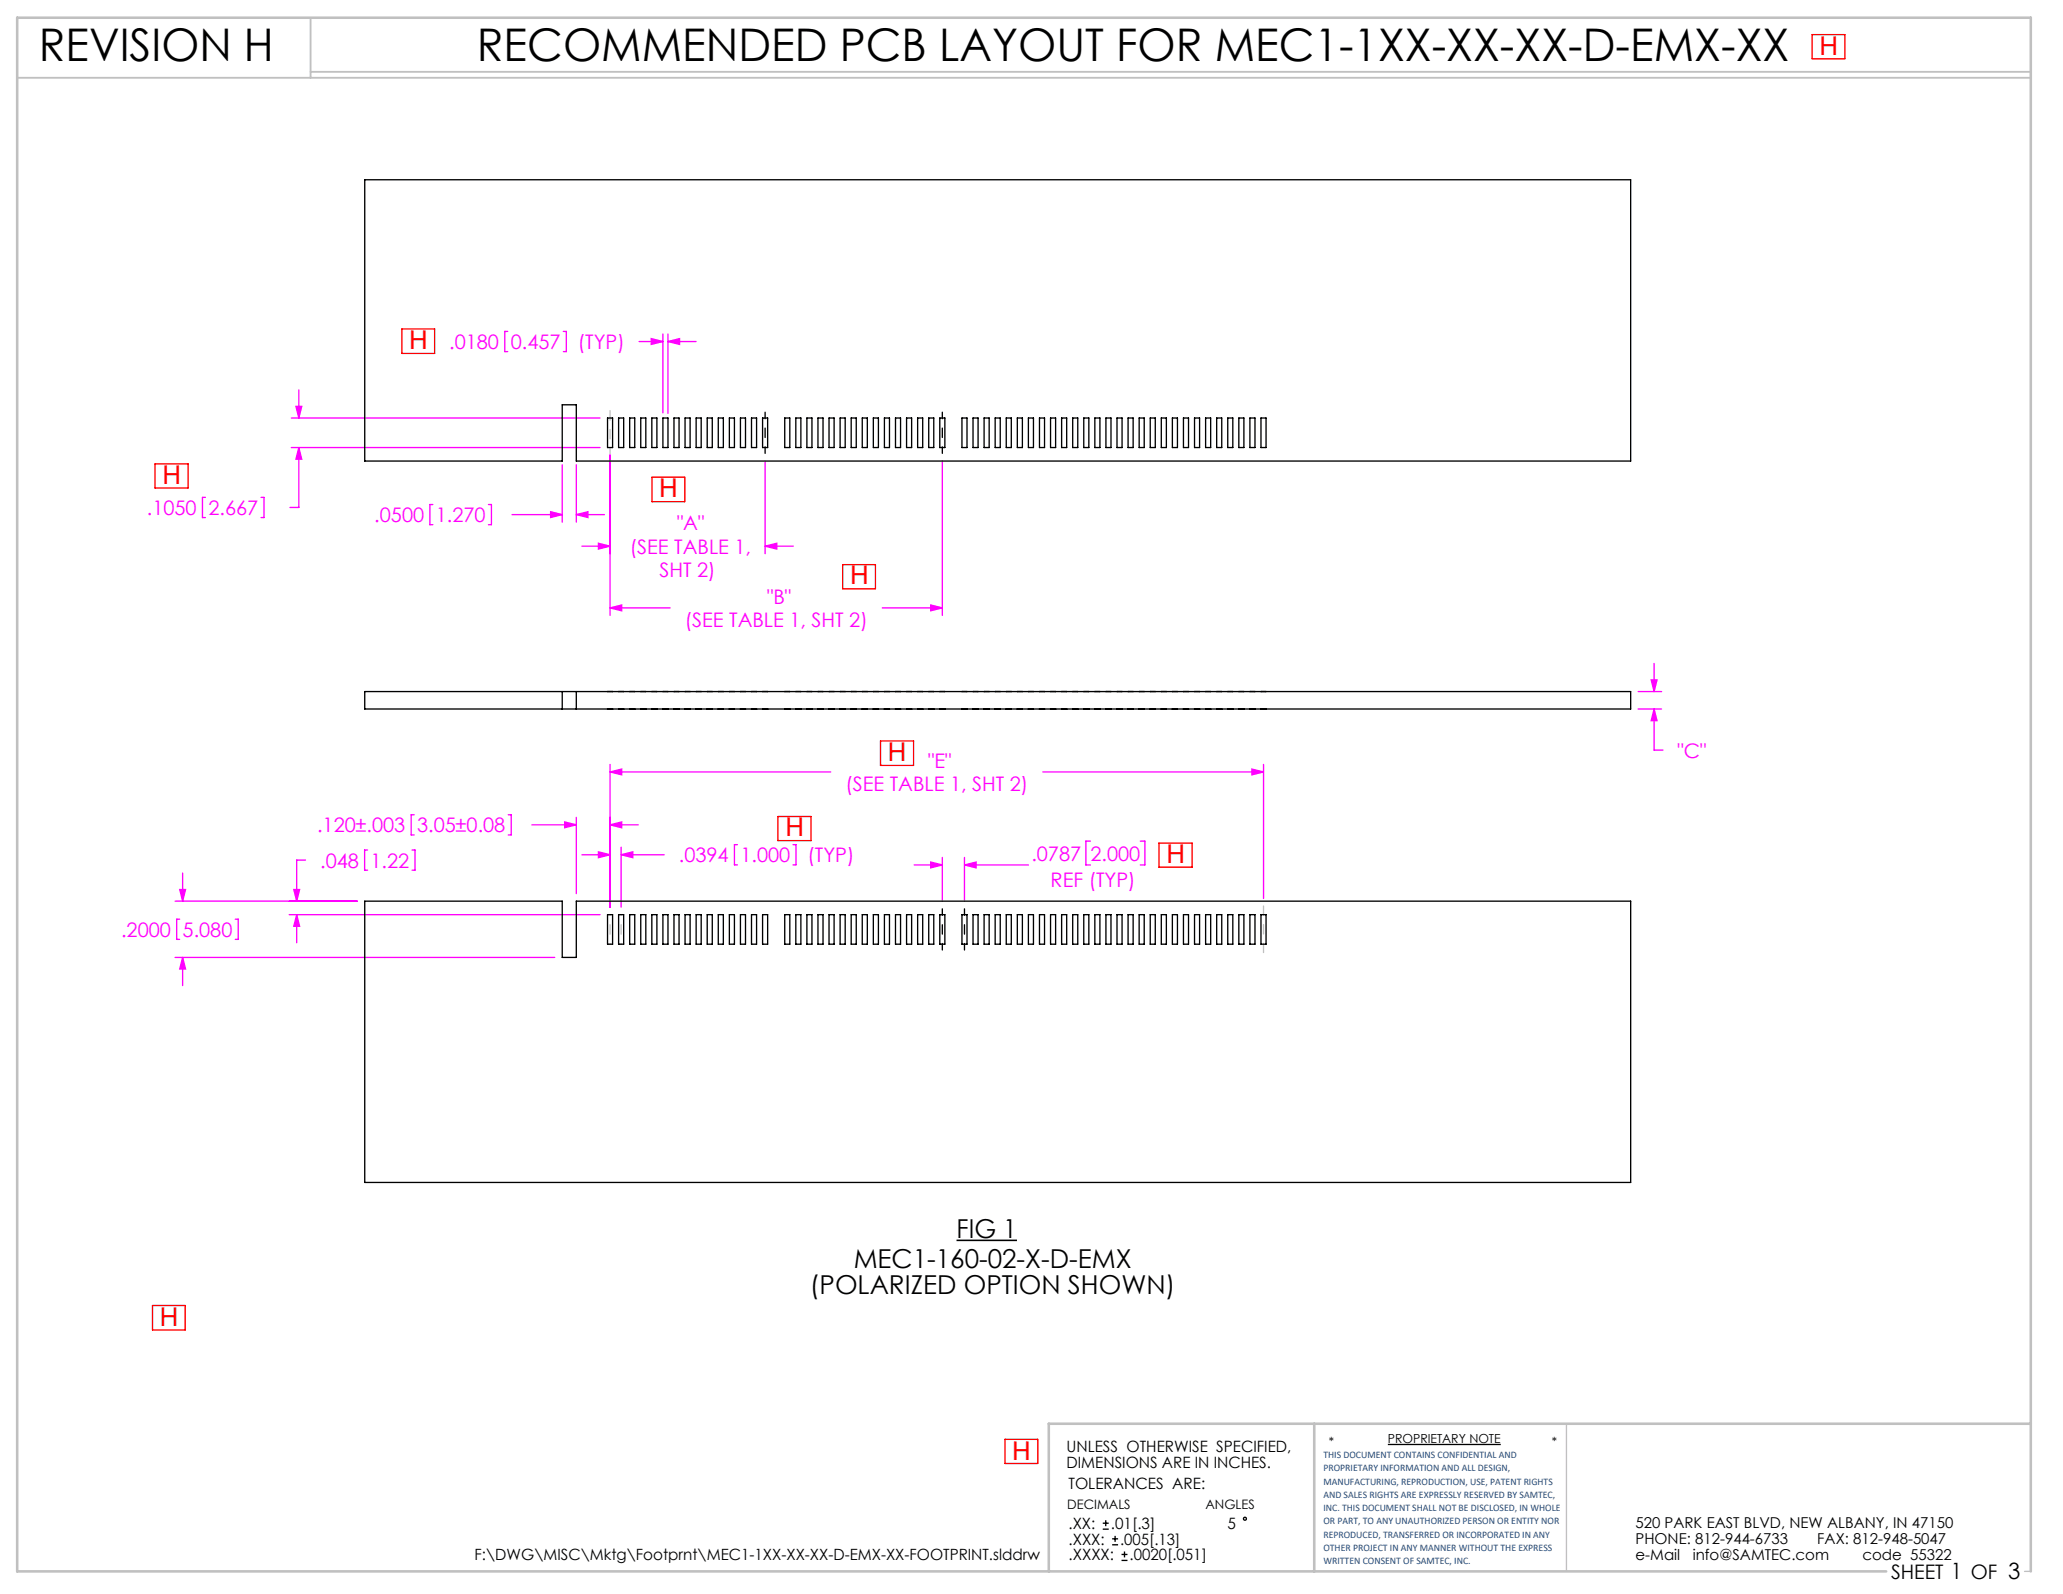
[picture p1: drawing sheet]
<svg xmlns="http://www.w3.org/2000/svg" width="279mm" height="216mm" viewBox="0 0 279 216" stroke-linecap="round" stroke-linejoin="round" font-family="sans-serif">
<path d="M188 195.6h15.3" fill="none" stroke="#000" stroke-width=".18"/>
<path d="M212.2 192.8v20M274.2 212.8h.8" fill="none" stroke="#c0c0c0" stroke-width=".18"/>
<path d="M2.3 10.5h272.7M42.1 2.4v8.1M42.1 9.7h232.9" fill="none" stroke="#c0c0c0" stroke-width=".25"/>
<path d="M178 192.8v20M275 192.8h-133v20M255.5 212.8h-253.2v-210.4h272.7v210.4" fill="none" stroke="#c0c0c0" stroke-width=".35"/>
<path d="M129.5 168h8.2" fill="none" stroke="#000" stroke-width=".21"/>
<g fill="none" stroke="#f0f" stroke-width=".18">
<path d="M39.5 56.6h41.8M40.1 55h.8l-.4 1.6zM40.5 52.8v3.8M68.8 44.9h-.4v2.7h.4M76.3 44.9h.4v2.7h-.4M86.6 46.3h3.2M88.2 45.9l1.6 .4-1.6 .4zM89.8 45.2v10.7M90.5 46.3l1.5-.4v.8zM90.5 45.2v10.8M90.5 46.3h3.8M27.8 67.4h-.4v2.7h.4"/>
<path d="M35.4 67.4h.4v2.7h-.4M39.5 60.6h41.8M40.5 60.6l.4 1.6h-.8zM40.5 60.6v8.1h-1.2M58.6 68.3h-.4v2.8h.4M66.2 68.3h.4v2.8h-.4M69.3 69.7h6.8M74.6 69.3l1.5 .4-1.5 .4zM76.1 63v7.7M78.1 69.7l1.5-.4v.8zM78.1 62.9v7.8M78.1 69.7h3.8"/>
<path d="M78.8 74h3.8M81 73.6l1.6 .4-1.6 .4zM82.6 61.6v21.8M103.6 74l1.6-.4v.8zM103.6 62.4v12.6M103.6 74h3.8M127.6 62.4v21M82.6 82.3l1.6-.4v.8zM82.6 82.3h8.2M119.5 82.3h8.1M126 81.9l1.6 .4-1.6 .4zM221.9 96h3.1"/>
<path d="M221.9 93.7h3.1M223.6 92.1h.8l-.4 1.6zM224 96l.4 1.6h-.8zM224 96v5.6h1.2M224 89.9v3.8M24.7 118.2v3.9M41.4 116.5h-1.2v5.6M49.8 115.1h-.4v2.8h.4M55.8 115.1h.4v2.8h-.4M56.1 110.4h-.4v2.7h.4M68.8 110.4h.4v2.7h-.4M72 111.7h6.1"/>
<path d="M76.5 111.3l1.6 .4-1.6 .4zM78.1 110.7v10.3M78.8 115.8h3.8M81 115.4l1.6 .4-1.6 .4zM82.6 104.6l1.6-.4v.8zM82.6 111.7l1.6-.4v.8zM82.6 103.5v19.4M82.6 104.6h29.9M82.6 111.7h3.8M84.1 115.8l1.6-.4v.8zM84.1 114.8v8.1M84.1 115.8h5.8"/>
<path d="M99.9 114.4h-.4v2.7h.4M107.4 114.4h.4v2.7h-.4M123.8 117.2h3.8M126 116.8l1.6 .4-1.6 .3zM127.6 116.1v6M130.6 117.2l1.6-.4v.7zM130.6 117.2h8.7M130.6 116.1v6M141.2 104.6h29.9M147.7 113.9h-.6v3.3h.6M154.4 113.9h.7v3.3h-.7M169.5 104.2l1.6 .4-1.6 .4z"/>
<path d="M171.1 103.5v18.2M23.7 122.1h24.7M23.7 129.7h51.4M24.3 124.5h-.4v2.7h.4M24.3 120.5h.8l-.4 1.6zM24.7 129.7l.4 1.6h-.8zM24.7 129.7v3.8M31.9 124.5h.4v2.7h-.4M39.2 123.9h42.1M39.8 120.5h.8l-.4 1.6zM40.2 123.9l.4 1.6h-.8zM40.2 123.9v3.8"/>
</g>
<path d="M103.6 61.4v-5.6M127.6 61.4v-5.6M127.6 123.1v5.6M130.6 128.7v-5.6" fill="none" stroke="#000" stroke-width=".18" stroke-dasharray="15.2 1.3 1.3 1.3" stroke-dashoffset="14.4"/>
<path d="M245.4 4.7h4.5v3.3h-4.5zM54.4 44.6h4.5v3.3h-4.5zM21 62.8h4.5v3.3h-4.5zM88.3 64.6h4.4v3.3h-4.4zM114.1 76.5h4.5v3.2h-4.5zM105.4 110.6h4.4v3.3h-4.4zM119.2 100.4h4.5v3.3h-4.5zM157 114.2h4.5v3.3h-4.5zM20.7 176.8h4.4v3.3h-4.4zM136.1 195h4.4v3.2h-4.4z" fill="none" stroke="#f00" stroke-width=".18"/>
<path d="M82.6 55.6v6.4M171.1 122.7v6.3" fill="none" stroke="#c0c0c0" stroke-width=".18" stroke-dasharray="15.2 1.3 1.3 1.3" stroke-dashoffset="14"/>
<path d="M82.6 123.9v4M84.1 123.9v4" fill="none" stroke="#c0c0c0" stroke-width=".18" stroke-dasharray="15.2 1.3 1.3 1.3" stroke-dashoffset="15.1"/>
<g fill="#f0f">
<path d="M81 73.6l1.6 .4-1.6 .4zM103.6 74l1.6-.4v.8zM82.6 82.3l1.6-.4v.8zM126 81.9l1.6 .4-1.6 .4zM81 115.4l1.6 .4-1.6 .4zM84.1 115.8l1.6-.4v.8zM169.5 104.2l1.6 .4-1.6 .4zM82.6 104.6l1.6-.4v.8zM82.6 111.7l1.6-.4v.8zM76.5 111.3l1.6 .4-1.6 .4z"/>
<path d="M224 96l.4 1.6h-.8zM223.6 92.1h.8l-.4 1.6zM40.1 55h.8l-.4 1.6zM40.5 60.6l.4 1.6h-.8zM88.2 45.9l1.6 .4-1.6 .4zM90.5 46.3l1.5-.4v.8zM78.1 69.7l1.5-.4v.8zM74.6 69.3l1.5 .4-1.5 .4zM39.8 120.5h.8l-.4 1.6zM40.2 123.9l.4 1.6h-.8zM24.7 129.7l.4 1.6h-.8zM24.3 120.5h.8l-.4 1.6zM130.6 117.2l1.6-.4v.7zM126 116.8l1.6 .4-1.6 .3z"/>
</g>
<g fill="none" stroke="#000" stroke-width=".18">
<path d="M49.4 24.3h171.4v38.1h-142.7v-7.6h-2v7.6h-26.7zM82.3 56.6h.7v4h-.7zM83.8 56.6h.7v4h-.7zM85.3 56.6h.7v4h-.7zM86.8 56.6h.7v4h-.7zM88.3 56.6h.7v4h-.7zM89.8 56.6h.7v4h-.7zM91.3 56.6h.7v4h-.7zM92.8 56.6h.7v4h-.7zM94.3 56.6h.7v4h-.7zM95.8 56.6h.7v4h-.7zM97.3 56.6h.7v4h-.7z"/>
<path d="M98.8 56.6h.7v4h-.7zM100.3 56.6h.7v4h-.7zM101.8 56.6h.7v4h-.7zM103.3 56.6h.7v4h-.7zM106.3 56.6h.7v4h-.7zM107.8 56.6h.7v4h-.7zM109.3 56.6h.7v4h-.7zM110.8 56.6h.7v4h-.7zM112.3 56.6h.7v4h-.7zM113.8 56.6h.7v4h-.7zM115.3 56.6h.7v4h-.7zM116.8 56.6h.7v4h-.7z"/>
<path d="M118.3 56.6h.7v4h-.7zM119.8 56.6h.7v4h-.7zM121.3 56.6h.7v4h-.7zM122.8 56.6h.7v4h-.7zM124.3 56.6h.7v4h-.7zM125.8 56.6h.7v4h-.7zM127.3 56.6h.7v4h-.7zM130.3 56.6h.7v4h-.7zM131.8 56.6h.7v4h-.7zM133.3 56.6h.7v4h-.7zM134.8 56.6h.7v4h-.7zM136.3 56.6h.7v4h-.7z"/>
<path d="M137.8 56.6h.7v4h-.7zM139.3 56.6h.7v4h-.7zM140.8 56.6h.7v4h-.7zM142.3 56.6h.7v4h-.7zM143.8 56.6h.7v4h-.7zM145.3 56.6h.7v4h-.7zM146.8 56.6h.7v4h-.7zM148.3 56.6h.7v4h-.7zM149.8 56.6h.7v4h-.7zM151.3 56.6h.7v4h-.7zM152.8 56.6h.7v4h-.7zM154.3 56.6h.7v4h-.7z"/>
<path d="M155.8 56.6h.7v4h-.7zM157.3 56.6h.7v4h-.7zM158.8 56.6h.7v4h-.7zM160.3 56.6h.7v4h-.7zM161.8 56.6h.7v4h-.7zM163.3 56.6h.7v4h-.7zM164.8 56.6h.7v4h-.7zM166.3 56.6h.7v4h-.7zM167.8 56.6h.7v4h-.7zM169.3 56.6h.7v4h-.7zM170.8 56.6h.7v4h-.7zM49.4 93.7h171.4v2.3h-171.4z"/>
<path d="M76.1 93.7v2.3M78.1 93.7v2.3M82.3 93.7h.7M82.3 96h.7M83.8 93.7h.7M83.8 96h.7M85.3 93.7h.7M85.3 96h.7M86.8 93.7h.7M86.8 96h.7M88.3 93.7h.7M88.3 96h.7"/>
<path d="M89.8 93.7h.7M89.8 96h.7M91.3 93.7h.7M91.3 96h.7M92.8 93.7h.7M92.8 96h.7M94.3 93.7h.7M94.3 96h.7M95.8 93.7h.7M95.8 96h.7M97.3 93.7h.7M97.3 96h.7"/>
<path d="M98.8 93.7h.7M98.8 96h.7M100.3 93.7h.7M100.3 96h.7M101.8 93.7h.7M101.8 96h.7M103.3 93.7h.7M103.3 96h.7M106.3 93.7h.7M106.3 96h.7M107.8 93.7h.7M107.8 96h.7"/>
<path d="M109.3 93.7h.7M109.3 96h.7M110.8 93.7h.7M110.8 96h.7M112.3 93.7h.7M112.3 96h.7M113.8 93.7h.7M113.8 96h.7M115.3 93.7h.7M115.3 96h.7M116.8 93.7h.7M116.8 96h.7"/>
<path d="M118.3 93.7h.7M118.3 96h.7M119.8 93.7h.7M119.8 96h.7M121.3 93.7h.7M121.3 96h.7M122.8 93.7h.7M122.8 96h.7M124.3 93.7h.7M124.3 96h.7M125.8 93.7h.7M125.8 96h.7"/>
<path d="M127.3 93.7h.7M127.3 96h.7M130.3 93.7h.7M130.3 96h.7M131.8 93.7h.7M131.8 96h.7M133.3 93.7h.7M133.3 96h.7M134.8 93.7h.7M134.8 96h.7M136.3 93.7h.7M136.3 96h.7"/>
<path d="M137.8 93.7h.7M137.8 96h.7M139.3 93.7h.7M139.3 96h.7M140.8 93.7h.7M140.8 96h.7M142.3 93.7h.7M142.3 96h.7M143.8 93.7h.7M143.8 96h.7M145.3 93.7h.7M145.3 96h.7"/>
<path d="M146.8 93.7h.7M146.8 96h.7M148.3 93.7h.7M148.3 96h.7M149.8 93.7h.7M149.8 96h.7M151.3 93.7h.7M151.3 96h.7M152.8 93.7h.7M152.8 96h.7M154.3 93.7h.7M154.3 96h.7"/>
<path d="M155.8 93.7h.7M155.8 96h.7M157.3 93.7h.7M157.3 96h.7M158.8 93.7h.7M158.8 96h.7M160.3 93.7h.7M160.3 96h.7M161.8 93.7h.7M161.8 96h.7M163.3 93.7h.7M163.3 96h.7"/>
<path d="M164.8 93.7h.7M164.8 96h.7M166.3 93.7h.7M166.3 96h.7M167.8 93.7h.7M167.8 96h.7M169.3 93.7h.7M169.3 96h.7M170.8 93.7h.7M170.8 96h.7M49.4 122.1h26.7v7.6h2v-7.6h142.7v38.1h-171.4zM82.3 123.9h.7v4h-.7z"/>
<path d="M83.8 123.9h.7v4h-.7zM85.3 123.9h.7v4h-.7zM86.8 123.9h.7v4h-.7zM88.3 123.9h.7v4h-.7zM89.8 123.9h.7v4h-.7zM91.3 123.9h.7v4h-.7zM92.8 123.9h.7v4h-.7zM94.3 123.9h.7v4h-.7zM95.8 123.9h.7v4h-.7zM97.3 123.9h.7v4h-.7zM98.8 123.9h.7v4h-.7zM100.3 123.9h.7v4h-.7z"/>
<path d="M101.8 123.9h.7v4h-.7zM103.3 123.9h.7v4h-.7zM106.3 123.9h.7v4h-.7zM107.8 123.9h.7v4h-.7zM109.3 123.9h.7v4h-.7zM110.8 123.9h.7v4h-.7zM112.3 123.9h.7v4h-.7zM113.8 123.9h.7v4h-.7zM115.3 123.9h.7v4h-.7zM116.8 123.9h.7v4h-.7zM118.3 123.9h.7v4h-.7zM119.8 123.9h.7v4h-.7z"/>
<path d="M121.3 123.9h.7v4h-.7zM122.8 123.9h.7v4h-.7zM124.3 123.9h.7v4h-.7zM125.8 123.9h.7v4h-.7zM127.3 123.9h.7v4h-.7zM130.3 123.9h.7v4h-.7zM131.8 123.9h.7v4h-.7zM133.3 123.9h.7v4h-.7zM134.8 123.9h.7v4h-.7zM136.3 123.9h.7v4h-.7zM137.8 123.9h.7v4h-.7zM139.3 123.9h.7v4h-.7z"/>
<path d="M140.8 123.9h.7v4h-.7zM142.3 123.9h.7v4h-.7zM143.8 123.9h.7v4h-.7zM145.3 123.9h.7v4h-.7zM146.8 123.9h.7v4h-.7zM148.3 123.9h.7v4h-.7zM149.8 123.9h.7v4h-.7zM151.3 123.9h.7v4h-.7zM152.8 123.9h.7v4h-.7zM154.3 123.9h.7v4h-.7zM155.8 123.9h.7v4h-.7zM157.3 123.9h.7v4h-.7z"/>
<path d="M158.8 123.9h.7v4h-.7zM160.3 123.9h.7v4h-.7zM161.8 123.9h.7v4h-.7zM163.3 123.9h.7v4h-.7zM164.8 123.9h.7v4h-.7zM166.3 123.9h.7v4h-.7zM167.8 123.9h.7v4h-.7zM169.3 123.9h.7v4h-.7zM170.8 123.9h.7v4h-.7zM149.4 207.1h.8M149.4 206.3h.8M149.8 205.9v.8"/>
<path d="M150.6 209.2h.8M150.6 208.4h.8M151 208v.8M151.9 211.4h.8M151.9 210.5h.8M152.3 210.1v.8"/>
<circle cx="168.6" cy="205.7" r=".2"/>
</g>
<g font-size="6.1">
<text x="5.3" y="8.2">REVISION H</text>
<text x="64.6" y="8.3">RECOMMENDED PCB LAYOUT FOR MEC1-1XX-XX-XX-D-EMX-XX</text>
</g>
<g font-size="3.5" fill="#f00">
<text x="246.4" y="7.4">H</text>
<text x="55.4" y="47.3">H</text>
<text x="22" y="65.5">H</text>
<text x="89.3" y="67.4">H</text>
<text x="115.1" y="79.2">H</text>
<text x="120.3" y="103.1">H</text>
<text x="106.4" y="113.3">H</text>
<text x="158" y="116.9">H</text>
<text x="21.6" y="179.6">H</text>
<text x="137.1" y="197.7">H</text>
</g>
<g font-size="3.5">
<text x="129.5" y="167.6">FIG 1</text>
<text x="115.6" y="171.7">MEC1-160-02-X-D-EMX</text>
<text x="109.7" y="175.2">(POLARIZED OPTION SHOWN)</text>
</g>
<g font-size="2.7" fill="#f0f">
<text x="60.8" y="47.3">.0180</text>
<text x="69.2" y="47.3">0.457</text>
<text x="78.3" y="47.3">(TYP)</text>
<text x="19.9" y="69.8">.1050</text>
<text x="28.2" y="69.8">2.667</text>
<text x="50.7" y="70.7">.0500</text>
<text x="59" y="70.7">1.270</text>
<text x="91.7" y="71.8">&quot;A&quot;</text>
<text x="85.3" y="75">(SEE TABLE 1,</text>
<text x="89.3" y="78.2">SHT 2)</text>
<text x="103.9" y="81.8">&quot;B&quot;</text>
<text x="92.7" y="85">(SEE TABLE 1, SHT 2)</text>
<text x="114.5" y="107.2">(SEE TABLE 1, SHT 2)</text>
<text x="125.7" y="104">&quot;E&quot;</text>
<text x="227.2" y="102.6">&quot;C&quot;</text>
<text x="42.9" y="112.7">.120±.003</text>
<text x="56.5" y="112.7">3.05±0.08</text>
<text x="43.4" y="117.5">.048</text>
<text x="50.2" y="117.5">1.22</text>
<text x="91.9" y="116.8">.0394</text>
<text x="100.3" y="116.8">1.000</text>
<text x="109.4" y="116.8">(TYP)</text>
<text x="139.7" y="116.6">.0787</text>
<text x="147.7" y="116.6">2.000</text>
<text x="142.3" y="120.2">REF (TYP)</text>
<text x="16.4" y="126.9">.2000</text>
<text x="24.7" y="126.9">5.080</text>
</g>
<text font-size="2.7" x="256.1" y="213.9">SHEET 1 OF 3</text>
<g font-size="2.1">
<text x="144.4" y="196.7">UNLESS OTHERWISE SPECIFIED,</text>
<text x="144.4" y="198.8">DIMENSIONS ARE IN INCHES.</text>
<text x="144.7" y="201.6">TOLERANCES ARE:</text>
<text x="144.7" y="207.1">.XX:</text>
<text x="144.7" y="209.2">.XXX:</text>
<text x="150.4" y="207.1">.01[.3]</text>
<text x="151.7" y="209.2">.005[.13]</text>
<text x="166.3" y="207.1">5</text>
<text x="64.3" y="211.3">F:\DWG\MISC\Mktg\Footprnt\MEC1-1XX-XX-XX-D-EMX-XX-FOOTPRINT.slddrw</text>
<text x="144.7" y="211.3">.XXXX:</text>
<text x="153" y="211.3">.0020[.051]</text>
</g>
<g font-size="2">
<text x="221.5" y="207">520 PARK EAST BLVD, NEW ALBANY, IN 47150</text>
<text x="221.5" y="209.2">PHONE: 812-944-6733</text>
<text x="246.1" y="209.2">FAX: 812-948-5047</text>
<text x="221.5" y="211.3">e-Mail</text>
<text x="229.3" y="211.3">info@SAMTEC.com</text>
<text x="252.2" y="211.3">code 55322</text>
</g>
<g font-size="1.8">
<text x="144.5" y="204.4">DECIMALS</text>
<text x="163.3" y="204.4">ANGLES</text>
</g>
<g font-size="1.7">
<text x="179.9" y="195.9">*</text>
<text x="188" y="195.5">PROPRIETARY NOTE</text>
<text x="210.2" y="195.9">*</text>
</g>
<g font-size="1.4" fill="#1f497d">
<text x="179.2" y="197.5">THIS DOCUMENT CONTAINS CONFIDENTIAL AND</text>
<text x="179.2" y="199.3">PROPRIETARY INFORMATION AND ALL DESIGN,</text>
<text x="179.2" y="201.1">MANUFACTURING, REPRODUCTION, USE, PATENT RIGHTS</text>
<text x="179.2" y="202.9">AND SALES RIGHTS ARE EXPRESSLY RESERVED BY SAMTEC,</text>
<text x="179.2" y="204.7">INC. THIS DOCUMENT SHALL NOT BE DISCLOSED, IN WHOLE</text>
<text x="179.2" y="206.5">OR PART, TO ANY UNAUTHORIZED PERSON OR ENTITY NOR</text>
<text x="179.2" y="208.3">REPRODUCED, TRANSFERRED OR INCORPORATED IN ANY</text>
<text x="179.2" y="210.1">OTHER PROJECT IN ANY MANNER WITHOUT THE EXPRESS</text>
<text x="179.2" y="211.9">WRITTEN CONSENT OF SAMTEC, INC.</text>
</g>
</svg>
